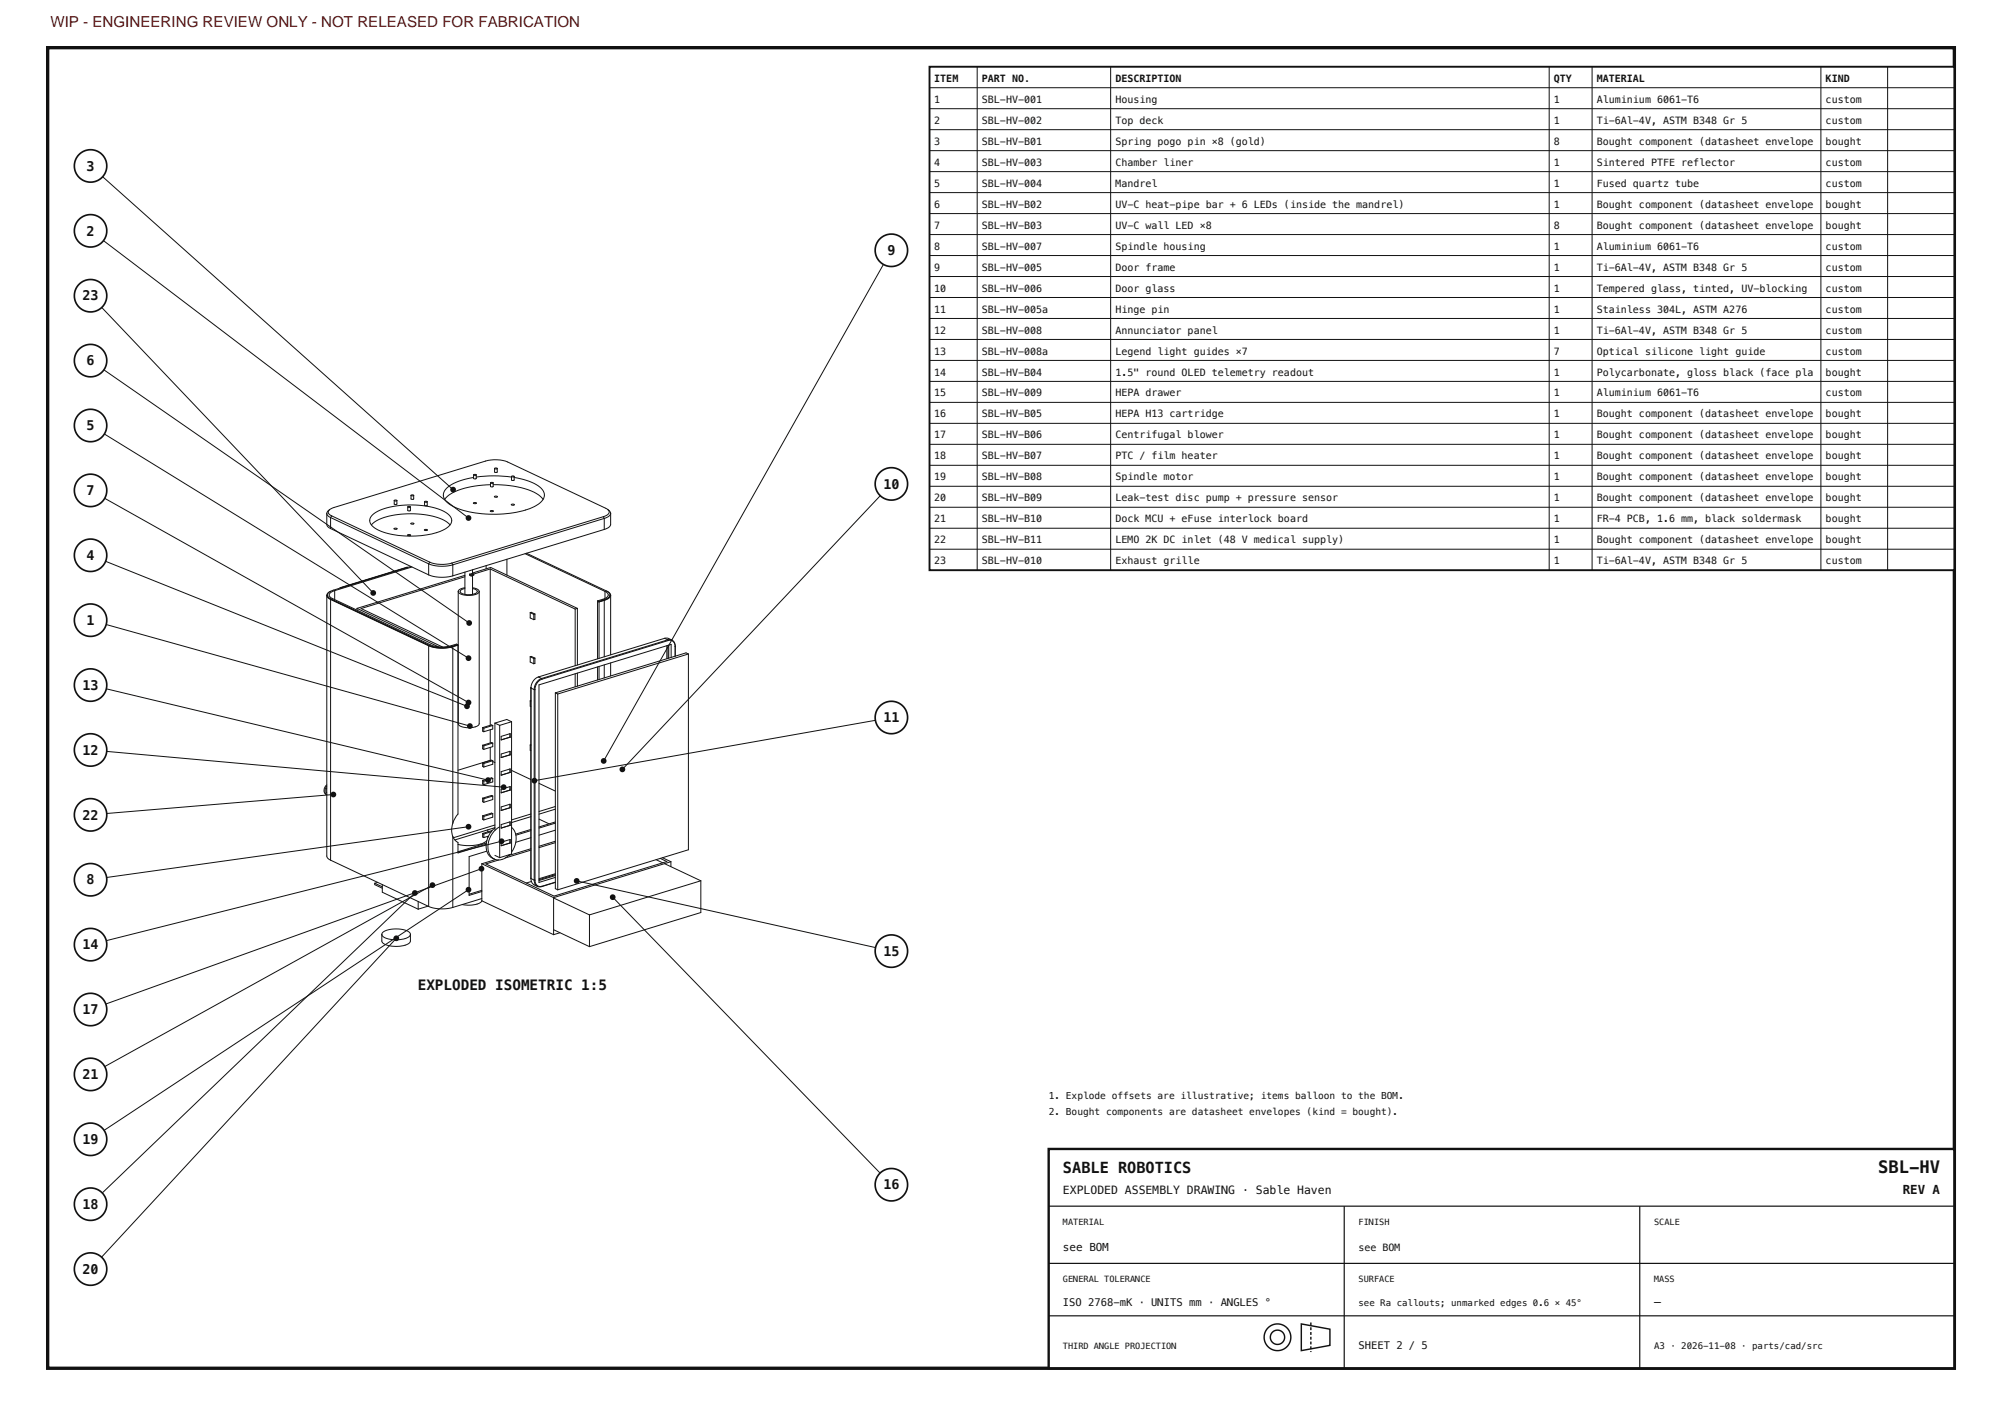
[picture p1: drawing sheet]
<svg xmlns="http://www.w3.org/2000/svg" width="420mm" height="297mm" viewBox="0 0 420 297" stroke-linecap="round" stroke-linejoin="round" font-family="sans-serif">
<path d="M10 10h400v277h-400z" fill="none" stroke="#111" stroke-width=".7" stroke-linecap="butt"/>
<path d="M220 241h190v46h-190z" fill="#fff"/>
<path d="M220 241h190v46h-190z" fill="none" stroke="#111" stroke-width=".5"/>
<path d="M220 253h190M282 253v34M344 253v34M220 265h190M220 276h190" fill="none" stroke="#111" stroke-width=".25"/>
<g fill="none" stroke="#111" stroke-width=".3">
<path d="M273 277.7l6 1.1v3.4l-6 1.1z"/>
<circle cx="268" cy="280.5" r="1.5"/>
<circle cx="268" cy="280.5" r="2.8"/>
</g>
<path d="M274.8 277.4h.3v.6h-.3zM274.8 278.4h.3v.6h-.3zM274.8 279.4h.3v.6h-.3zM274.8 280.4h.3v.6h-.3zM274.8 281.4h.3v.6h-.3zM274.8 282.4h.3v.6h-.3zM274.8 283.4h.3v.2h-.3z" fill="#111"/>
<g fill="none" stroke="#111" stroke-width=".21">
<path d="M19 34.8l76.1 67.9M99.4 99.6l.3 .1 .2-.1M99.4 99.6l.2-.1 .3 .1M99.4 99.6v.7l.3 .2 .2-.2v-.7M103.8 98.3l.3 .1 .2-.1M103.8 98.3l.2-.1 .3 .1M103.8 98.3v.7l.3 .1 .2-.1v-.7M107.3 99.9l.3 .1 .3-.1M107.3 99.9l.3-.1 .3 .1M107.3 99.9v.8l.3 .1 .3-.1v-.8M68.6 107.7l.2 .5 .6 .4M68.6 107.7v2.5l.8 .7"/>
<path d="M69.1 106.9l-.4 .4-.1 .4M69.1 106.9a.73 .73 0 0 0-.2 .8 .73 .73 0 0 0 .7 .5M69.4 110.9l20.5 9.7M69.4 108.6l20.5 9.7M69.4 108.6v2.3M69.6 108.2l20.6 9.7M69.6 108.2l-.2 .4M77.9 110.1a9.8 9.8 0 0 1 6.2-2.2 16.7 16.7 0 0 1 9.6 1.6l.7 .6M78.1 108.1a12.4 12.4 0 0 1 8.1-2.2l2.7 .2 2.3 .4a5 5 0 0 1 3.5 2.4 2.34 2.34 0 0 1-1.8 2.3 18.4 18.4 0 0 1-14-.3 1.73 1.73 0 0 1-1-2.7zM82.7 110.9h.6a.34 .34 0 0 1-.6 0zM82.7 105l.3 .1 .3-.1M82.7 105l.3-.1 .3 .1"/>
<path d="M82.7 105v.7l.3 .1 .3-.1v-.7M85.5 119l-14.1 4.3M85.5 119h.1M85.5 112.2h.6a.34 .34 0 0 1-.6 0zM85.5 106.3l.4 .1 .2-.1M85.5 106.3l.3-.1 .3 .1M85.5 106.3v.8l.4 .1 .2-.1v-.8M86.2 118.8l-16.5 5.1-.7 .3-.3 .6M86.2 109.8h.6a.34 .34 0 0 1-.6 0zM86.2 103.9l.3 .1 .3-.1M86.2 103.9l.3-.1 .3 .1M86.2 103.9v.7l.3 .2 .3-.2v-.7"/>
<path d="M86.4 118.9l-16.2 5M89 111.1h.6a.34 .34 0 0 1-.6 0zM89.1 105.2l.3 .2 .2-.2M89.1 105.2l.2-.1 .3 .1M89.1 105.2v.8l.3 .1 .2-.1v-.8M89.9 118.3a8.2 8.2 0 0 0 5.1 .2M89.9 118.3v2.3M90.2 117.9a7.5 7.5 0 0 0 4.6 .2M90.2 117.9l-.3 .4M94.8 118.1l.2 .4M95 118.5v2.3M99.1 119.5v.8"/>
<path d="M99.3 105.5h.6a.34 .34 0 0 1-.6 0zM99.4 100.2a9.7 9.7 0 0 0-6.1 2.7 2.07 2.07 0 0 0 1.1 2.9 21 21 0 0 0 13.3 1.8 9.3 9.3 0 0 0 6.2-2.9 2.16 2.16 0 0 0-1.1-2.9 13.2 13.2 0 0 0-4.9-1.6M99.9 100.1l3.7-.3 3.7 .3M102 118.6v.7M102.8 119.3l17.9 8.5M102.8 119.3l-4 1.3M102.8 119.3v32.8M102.9 107.2h.6a.34 .34 0 0 1-.6 0zM102.9 101.7a16.3 16.3 0 0 0-8.9 2.3l-.7 .8M102.9 101.3l.3 .1 .3-.1M102.9 101.3l.3-.1 .3 .1M102.9 101.3v.7l.3 .1 .3-.1v-.7"/>
<path d="M103.5 101.7a17.2 17.2 0 0 1 9.7 2.3l.7 .8M103.7 104.1h.6a.34 .34 0 0 1-.6 0zM106.3 117.3v3.3M107.3 105.8h.6a.34 .34 0 0 1-.6 0zM110.2 116.1l16.7 7.9M110.5 116.1l16.7 7.9 .6 .3 .2 .5M126.6 108.4l-31.8 9.7M126.6 108.4l.2 .3M126.8 111.1l-31.8 9.7M126.8 108.7l-31.8 9.8M126.8 108.7v2.4M127.5 106.9l-21-10a7.5 7.5 0 0 0-4.6-.2l-31.8 9.7-1 .5"/>
<path d="M127.5 106.9a.77 .77 0 0 1 .2 .9 .77 .77 0 0 1-.7 .4l-.4 .2M127.5 106.9l.5 .4 .1 .4M128.1 107.7v2.5l-.5 .5-.8 .4M128.1 107.7l-.3 .6-1 .4M68.6 124.9l.2 .4 .6 .4M68.6 124.9v54.7l.2 .4 .6 .4M68.7 124.9l.2 .4 .5 .4M68.7 124.8l.2 .4 .5 .4M68.7 124.8v.1M69.4 125.7l20.5 9.8M69.4 125.7v54.7M69.4 124l-.6 .4-.2 .5"/>
<path d="M69.4 125.7l20.6 9.7M69.4 125.6l20.6 9.7M69.4 125.6v.1M70.2 123.9l-.3 .1a.77 .77 0 0 0-.8 .7 .77 .77 0 0 0 .6 .8l20.9 9.9 1.2 .2 1.2 .1 1.2-.1 1.6-.5 .2 .1M70.2 123.9v1.9M71.4 123.3h.1M71.5 123.3h.1M74.9 127.6v.4M74.9 127.6l17.1 8.1M89.9 135.5a8.2 8.2 0 0 0 5.1 .2M89.9 120.6a8.2 8.2 0 0 0 5.1 .2M89.9 135.5v54.6"/>
<path d="M90 135.4a7.9 7.9 0 0 0 4.9 .2M90 135.3a7.9 7.9 0 0 0 4.9 .2M90 135.3v.1M94.9 135.5v.1M95 135.7v37M96 135.3l-1.1 .3M96 135.3h.1M96 135.2l-1.1 .3M96 135.2v.1M96.1 135.3v35.4l-.6 .8-.5 1.2M96.1 135.3l-1.1 .4M96.1 124.1a2.35 2.35 0 0 0 2.5 .8 1.92 1.92 0 0 0 1.9-.8"/>
<path d="M96.1 124.1v27.7a2.35 2.35 0 0 0 2.5 .8 1.92 1.92 0 0 0 1.9-.8v-27.7M97.5 123.3l-.4 .1a1.21 1.21 0 0 0-1 .7M97.5 123.4l-.5 .2a.49 .49 0 0 0-.5 .6 .49 .49 0 0 0 .6 .4 3.3 3.3 0 0 0 3-.4l-.1-.4-.9-.4M97.5 120.7l-22.6 6.9M97.5 121l-21.8 6.6 17.1 8.1M97.5 120v4.7M98.5 120.4l.6-.1 .3 .1v.2l-.6 .2M98.5 120.4v.3l.3 .1M98.5 120.4l.3 .2M98.8 120.6v.2M99.1 123.3l.4 .1a1.21 1.21 0 0 1 1 .7M99.1 120.2l3.8-1.2 18.2 8.6"/>
<path d="M99.1 120.7v4M111.2 128.5l.3-.1 .7 .4M111.2 128.5v1.1l.8 .4M111.2 137.8v1.1l.8 .3M111.2 137.8l.3-.1 .7 .3M111.2 137.8l.8 .3M111.2 128.5l.8 .4M112 128.9v1.1M112 138.1v1.1M112.2 138l-.2 .1M112.2 128.8v1.1l-.2 .1M112.2 138v1.2h-.2"/>
<path d="M112.2 128.8l-.2 .1M120.7 127.8v11.8M121.1 127.6l-.4 .2M121.1 127.6v11.9M125.4 126l.2 .2M125.4 126v12.2M125.4 139.9v2.7M125.6 126.2l.1 .1M125.6 126.2h.1M125.7 126.3v11.8M125.7 139.8v2.7M126.7 125.9l-1.1 .3"/>
<path d="M126.7 125.8l-1.1 .4M126.7 125.8v.1M126.8 125.9l-1.1 .4M126.8 125.9v11.9M126.8 139.5v2.7M126.9 124a.77 .77 0 0 1 .7 .9 .77 .77 0 0 1-.8 .7l-1.4 .4M126.9 124v1.5M127.3 124h.1M127.3 124l.6 .4 .2 .5M128 124.8v.1M128 124.9l-.4 .5-.9 .5M128 124.8l-.4 .6-.9 .4"/>
<path d="M128.1 124.9l-.3 .6-1 .4M128.1 124.9v12.5M128.1 139.1v2.7M139.4 133.9a1.7 1.7 0 0 1 1.6 .4M139.4 133.9l-26.5 8.1M139.4 133.9l.7 .3M139.9 135.4v2.8M140.1 134.2l.9 .1M140.1 134.2l-26.5 8.1M140.1 134.2l.1 .2M140.1 135.4v2.7M140.2 134.4a1.15 1.15 0 0 1 1.4 1.2h.1"/>
<path d="M140.2 134.4l-26.5 8.1M140.3 135.3v2.8M140.8 137.9v-2.7l-27.7 8.5v41.4l3.4-1.1M141 134.3l.5 .5 .2 .8M141.7 135.6l-.1 2M144.4 137.2l-.5-.3-27.4 8.4M144.4 137.2l-27.4 8.4M144.4 137.2v41l-27.4 8.4M101.2 152.6l.3 .1M101.2 152.6v.8l.3 .1M101.2 156.3v.8l.3 .1M101.2 156.3l.3 .1"/>
<path d="M101.5 152.7v.8M101.5 156.4v.8M102.8 153.1v2.7M102.8 156.8v2.7M102.8 159.5h.1M102.8 159.5l-6.7 2.1M103.4 159.7l.4 .2M103.4 152.2l-.3-.1-1.9 .5M103.4 152.2l-1.9 .5M103.4 152.2v.7l-1.9 .6M103.4 155.9v.7l-1.9 .6M103.4 159.6v.7l-1.9 .6"/>
<path d="M103.4 155.9l-.3-.1-1.9 .5M103.4 155.9l-1.9 .5M103.4 159.6l-.3-.1-1.9 .5M103.4 159.6l-1.9 .5M103.8 151.7v22.5M103.8 151.7l1 .4M104.8 152.1v27.8M105.1 154.5l1.9-.6v.7l-1.9 .6zM105.1 158.2l1.9-.6v.7l-1.9 .6zM107 158.3h.1M107 154.6h.1M107.3 151.4l-1-.5-2.5 .8"/>
<path d="M107.3 151.4l-2.5 .7M107.3 151.4v27.7l-2.5 .8M111.2 147v1.1l.2 .1M111.2 156.3v1.1h.2M111.2 156.3h.2M111.2 147l.2 .1M111.4 144.2v.1M111.4 156.2l-.2 .1M111.4 147h-.2M111.4 144.2v40.1M111.4 144.2h.1M112.1 144.6v40"/>
<path d="M112.1 144.6l.1 .1M112.2 144.7v39.9M112.9 142a2.51 2.51 0 0 0-1.5 2.3l.7 .3M112.9 142l.7 .3M113.6 142.3a2.51 2.51 0 0 0-1.5 2.3M113.6 142.3l.1 .2M113.7 142.5a2.36 2.36 0 0 0-1.5 2.2M116.5 145.3v41.1l.5 .2M116.5 145.3l.5 .3M117 145.6v41M120.7 141.3v2.8M121.1 141.2v2.7"/>
<path d="M68.6 164.6a1.22 1.22 0 0 0 0 2.1 1.23 1.23 0 0 1 0-1.8M68.6 165.3a.95 .95 0 0 0 0 1M95 172.7a4.1 4.1 0 0 0 0 2.7M95 175.4a2.27 2.27 0 0 0 1.1 1.3v2.2l5.9-1.8M95 175.4v14.9M101.2 160v.8l.3 .1M101.2 163.7v.8l.3 .1M101.2 167.4v.8l.3 .1M101.2 171.1v.8l.3 .1M101.2 174.8v.8l.3 .1M101.2 160l.3 .1M101.2 163.7l.3 .1"/>
<path d="M101.2 167.4l.3 .1M101.2 171.1l.3 .1M101.2 174.8l.3 .1M101.5 160.1v.8M101.5 163.8v.8M101.5 167.5v.8M101.5 171.2v.8M101.5 174.9v.8M102 176.8l-5.9 1.9M102.1 178.5l-3.7 1.2v8.1l2.7-.8M102.1 176.3a7.5 7.5 0 0 1-5.5 .9l-.5-.1M102.3 174.1v.4"/>
<path d="M102.3 175.4v.3M102.5 175.4l-1 .3M103 174.5l-1.5 .4M103.2 174.3l-2 .5M103.4 163.3v.7l-1.9 .6M103.4 167v.7l-1.9 .6M103.4 170.7v.7l-1.9 .6M103.4 163.3l-.3-.1-1.9 .5M103.4 163.3l-1.9 .5M103.4 167l-.3-.2-1.9 .6M103.4 167l-1.9 .5M103.4 170.7l-.3-.2-1.9 .6"/>
<path d="M103.4 170.7l-1.9 .5M103.8 173.7a4.4 4.4 0 0 0-1.1 5.9l1 .6M103.8 173.6l-8.4 2.6M103.8 173.1l-8.7 2.6M103.8 179.4l1 .5M104.8 173.4a4.6 4.6 0 0 0-1.9 6.1l.8 .7M105.1 161.9l1.9-.6v.7l-1.9 .6zM105.1 165.6l1.9-.6v.7l-1.9 .6zM105.1 169.3l1.9-.6v.7l-1.9 .6zM105.1 173l1.9-.6v.7l-1.9 .6zM106.9 179.3a2.93 2.93 0 0 1-3.2 .9M107 173.1h.1"/>
<path d="M107 169.4h.1M107 165.7h.1M107 162h.1M107 176.8l-1.9 .6M107 176.8v-.7l-1.9 .6v.7M107.3 173.6a3.9 3.9 0 0 1 0 5.1M107.3 161.6l4.1 1.9M111.4 174.2l-3.2 1M111.4 175.7l-3.2 1M111.4 174l-3.2 1M111.4 171.3l-4.1 1.2M111.4 170.7l-4.1 1.3"/>
<path d="M111.4 178l-4.7 1.5M111.4 178.3l-5.4 1.7M113.1 171.8l2.1 1M113.1 164.3l3.4 1.6M116.5 172.7l-3.4 1M116.5 174.1l-3.4 1.1M116.5 172.4l-3.4 1.1M116.5 169.7l-3.4 1.1M116.5 169.2l-3.4 1M116.5 176.5l-3.4 1M116.5 176.7l-3.4 1.1M139 179.9l1.7 .8"/>
<path d="M69.4 180.4l20.5 9.7M78.6 185.3v.3l1.6 .7M78.6 185.3l1.6 .7M79.2 185.1l-.6 .2M80.1 196a2.16 2.16 0 0 0 2.1 1.1 4.4 4.4 0 0 0 3.9-.9v-.2M80.1 196a2.58 2.58 0 0 1 2.4-1.1 4.6 4.6 0 0 1 3.5 .9l.1 .2M80.1 196v1.4a2.16 2.16 0 0 0 2.1 1.1 4.4 4.4 0 0 0 3.9-1v-1.5M80.2 185.5v1.7l7.5 3.5M87.7 189.1v1.6M89.8 190.1l-2.1 .6M89.9 190.1a8.2 8.2 0 0 0 5.1 .2M101.1 188.5l-6.1 1.8"/>
<path d="M101.1 186.8l-2.7 .8M101.1 181.2v7.7l15 7.2M101.1 181.2l15 7.1M101.1 189a3.6 3.6 0 0 1-3.4 .8l-.7-.1M104 180.3l-2.9 .9M111.4 184.2h.1M111.4 184.3l.3 1 1.1 .6M111.4 184.3l.7 .3M111.5 184.9l-1.1 .3M112.1 184.6l.2 .8 .5 .5M112.1 184.6h.1M112.2 184.6a1.15 1.15 0 0 0 1.5 1.3"/>
<path d="M112.8 185.9l.8 .1M113.7 185.9l-.1 .1M116.1 188.3v7.8M116.1 195l7.6 3.6M116.1 188.4l7.6 3.5M116.5 183.3l-3.4 1M116.5 185.1l-2.9 .9M116.5 185l-2.8 .9M116.5 183.5l-3.4 1M116.5 183.6l-3.4 1.1M117.5 195.6l-1.4 .5M123.7 191.9v6.7"/>
<path d="M137.6 180.3l1.4 .7M138.5 180.1l1.4 .6-23.7 7.3-14.3-6.8 2.7-.8M139.4 181.2l7.6 3.5M140.7 180.7l-24.6 7.6M140.7 180.7v1.1M147 184.7l-23.3 7.2M147 184.7v6.7l-23.3 7.2"/>
</g>
<circle cx="95.1" cy="102.7" r=".6" fill="#111"/>
<circle cx="19" cy="34.8" r="3.4" fill="#fff"/>
<circle cx="19" cy="34.8" r="3.4" fill="none" stroke="#111" stroke-width=".35"/>
<path d="M19 48.4l79.3 60.3" fill="none" stroke="#111" stroke-width=".21"/>
<circle cx="98.3" cy="108.7" r=".6" fill="#111"/>
<circle cx="19" cy="48.4" r="3.4" fill="#fff"/>
<circle cx="19" cy="48.4" r="3.4" fill="none" stroke="#111" stroke-width=".35"/>
<path d="M19 62l59.3 62.4" fill="none" stroke="#111" stroke-width=".21"/>
<circle cx="78.3" cy="124.4" r=".6" fill="#111"/>
<circle cx="19" cy="62" r="3.4" fill="#fff"/>
<circle cx="19" cy="62" r="3.4" fill="none" stroke="#111" stroke-width=".35"/>
<path d="M19 75.6l79.4 55.1" fill="none" stroke="#111" stroke-width=".21"/>
<circle cx="98.4" cy="130.7" r=".6" fill="#111"/>
<circle cx="19" cy="75.6" r="3.4" fill="#fff"/>
<circle cx="19" cy="75.6" r="3.4" fill="none" stroke="#111" stroke-width=".35"/>
<path d="M19 89.2l79.3 48.9" fill="none" stroke="#111" stroke-width=".21"/>
<circle cx="98.3" cy="138.1" r=".6" fill="#111"/>
<circle cx="19" cy="89.2" r="3.4" fill="#fff"/>
<circle cx="19" cy="89.2" r="3.4" fill="none" stroke="#111" stroke-width=".35"/>
<path d="M19 102.9l79.3 44.5" fill="none" stroke="#111" stroke-width=".21"/>
<circle cx="98.3" cy="147.4" r=".6" fill="#111"/>
<circle cx="19" cy="102.9" r="3.4" fill="#fff"/>
<circle cx="19" cy="102.9" r="3.4" fill="none" stroke="#111" stroke-width=".35"/>
<path d="M19 116.5l79 31.6" fill="none" stroke="#111" stroke-width=".21"/>
<circle cx="98" cy="148.1" r=".6" fill="#111"/>
<circle cx="19" cy="116.5" r="3.4" fill="#fff"/>
<circle cx="19" cy="116.5" r="3.4" fill="none" stroke="#111" stroke-width=".35"/>
<path d="M19 130.1l79.6 22.2" fill="none" stroke="#111" stroke-width=".21"/>
<circle cx="98.6" cy="152.3" r=".6" fill="#111"/>
<circle cx="19" cy="130.1" r="3.4" fill="#fff"/>
<circle cx="19" cy="130.1" r="3.4" fill="none" stroke="#111" stroke-width=".35"/>
<path d="M19 143.7l83.4 19.9" fill="none" stroke="#111" stroke-width=".21"/>
<circle cx="102.4" cy="163.6" r=".6" fill="#111"/>
<circle cx="19" cy="143.7" r="3.4" fill="#fff"/>
<circle cx="19" cy="143.7" r="3.4" fill="none" stroke="#111" stroke-width=".35"/>
<path d="M19 157.3l86.7 7.8" fill="none" stroke="#111" stroke-width=".21"/>
<circle cx="105.7" cy="165.1" r=".6" fill="#111"/>
<circle cx="19" cy="157.3" r="3.4" fill="#fff"/>
<circle cx="19" cy="157.3" r="3.4" fill="none" stroke="#111" stroke-width=".35"/>
<path d="M69.9 166.7l-50.9 4.2" fill="none" stroke="#111" stroke-width=".21"/>
<circle cx="69.9" cy="166.7" r=".6" fill="#111"/>
<circle cx="19" cy="170.9" r="3.4" fill="#fff"/>
<circle cx="19" cy="170.9" r="3.4" fill="none" stroke="#111" stroke-width=".35"/>
<path d="M98.3 173.4l-79.3 11.1" fill="none" stroke="#111" stroke-width=".21"/>
<circle cx="98.3" cy="173.4" r=".6" fill="#111"/>
<circle cx="19" cy="184.5" r="3.4" fill="#fff"/>
<circle cx="19" cy="184.5" r="3.4" fill="none" stroke="#111" stroke-width=".35"/>
<path d="M105.2 176.5l-86.2 21.6" fill="none" stroke="#111" stroke-width=".21"/>
<circle cx="105.2" cy="176.5" r=".6" fill="#111"/>
<circle cx="19" cy="198.1" r="3.4" fill="#fff"/>
<circle cx="19" cy="198.1" r="3.4" fill="none" stroke="#111" stroke-width=".35"/>
<path d="M101 182.2l-82 29.5" fill="none" stroke="#111" stroke-width=".21"/>
<circle cx="101" cy="182.2" r=".6" fill="#111"/>
<circle cx="19" cy="211.7" r="3.4" fill="#fff"/>
<circle cx="19" cy="211.7" r="3.4" fill="none" stroke="#111" stroke-width=".35"/>
<path d="M90.7 185.7l-71.7 39.7" fill="none" stroke="#111" stroke-width=".21"/>
<circle cx="90.7" cy="185.7" r=".6" fill="#111"/>
<circle cx="19" cy="225.4" r="3.4" fill="#fff"/>
<circle cx="19" cy="225.4" r="3.4" fill="none" stroke="#111" stroke-width=".35"/>
<path d="M98.3 186.6l-79.3 52.4" fill="none" stroke="#111" stroke-width=".21"/>
<circle cx="98.3" cy="186.6" r=".6" fill="#111"/>
<circle cx="19" cy="239" r="3.4" fill="#fff"/>
<circle cx="19" cy="239" r="3.4" fill="none" stroke="#111" stroke-width=".35"/>
<path d="M87 187.3l-68 65.3" fill="none" stroke="#111" stroke-width=".21"/>
<circle cx="87" cy="187.3" r=".6" fill="#111"/>
<circle cx="19" cy="252.6" r="3.4" fill="#fff"/>
<circle cx="19" cy="252.6" r="3.4" fill="none" stroke="#111" stroke-width=".35"/>
<path d="M83.1 196.8l-64.1 69.4" fill="none" stroke="#111" stroke-width=".21"/>
<circle cx="83.1" cy="196.8" r=".6" fill="#111"/>
<circle cx="19" cy="266.2" r="3.4" fill="#fff"/>
<circle cx="19" cy="266.2" r="3.4" fill="none" stroke="#111" stroke-width=".35"/>
<path d="M187 52.5l-60.4 107.1" fill="none" stroke="#111" stroke-width=".21"/>
<circle cx="126.6" cy="159.6" r=".6" fill="#111"/>
<circle cx="187" cy="52.5" r="3.4" fill="#fff"/>
<circle cx="187" cy="52.5" r="3.4" fill="none" stroke="#111" stroke-width=".35"/>
<path d="M187 101.5l-56.4 59.9" fill="none" stroke="#111" stroke-width=".21"/>
<circle cx="130.6" cy="161.4" r=".6" fill="#111"/>
<circle cx="187" cy="101.5" r="3.4" fill="#fff"/>
<circle cx="187" cy="101.5" r="3.4" fill="none" stroke="#111" stroke-width=".35"/>
<path d="M187 150.5l-74.9 13.2" fill="none" stroke="#111" stroke-width=".21"/>
<circle cx="112.1" cy="163.7" r=".6" fill="#111"/>
<circle cx="187" cy="150.5" r="3.4" fill="#fff"/>
<circle cx="187" cy="150.5" r="3.4" fill="none" stroke="#111" stroke-width=".35"/>
<path d="M121 184.8l66 14.7" fill="none" stroke="#111" stroke-width=".21"/>
<circle cx="121" cy="184.8" r=".6" fill="#111"/>
<circle cx="187" cy="199.5" r="3.4" fill="#fff"/>
<circle cx="187" cy="199.5" r="3.4" fill="none" stroke="#111" stroke-width=".35"/>
<path d="M128.5 188.2l58.5 60.3" fill="none" stroke="#111" stroke-width=".21"/>
<circle cx="128.5" cy="188.2" r=".6" fill="#111"/>
<circle cx="187" cy="248.5" r="3.4" fill="#fff"/>
<circle cx="187" cy="248.5" r="3.4" fill="none" stroke="#111" stroke-width=".35"/>
<path d="M195 14h215v105.6h-215z" fill="#fff"/>
<path d="M195 14h215v105.6h-215z" fill="none" stroke="#111" stroke-width=".4"/>
<g fill="none" stroke="#111" stroke-width=".21">
<path d="M195 18.4h215M205 14v105.6M233 14v105.6M325 14v105.6M334 14v105.6M382 14v105.6M396 14v105.6M195 22.8h215M195 27.2h215M195 31.6h215M195 36h215M195 40.4h215"/>
<path d="M195 44.8h215M195 49.2h215M195 53.6h215M195 58h215M195 62.4h215M195 66.8h215M195 71.2h215M195 75.6h215M195 80h215M195 84.4h215M195 88.8h215M195 93.2h215"/>
<path d="M195 97.6h215M195 102h215M195 106.4h215M195 110.8h215M195 115.2h215"/>
</g>
<text font-size="3.6" fill="#111" x="394" y="246">SBL-HV</text>
<text font-size="3.2" fill="#b30000" x="10.6" y="5.6">WIP - ENGINEERING REVIEW ONLY - NOT RELEASED FOR FABRICATION</text>
<text font-size="3.2" fill="#111" x="223" y="246">SABLE ROBOTICS</text>
<text font-size="3" fill="#111" x="87.6" y="207.6">EXPLODED ISOMETRIC 1:5</text>
<g font-size="2.8" fill="#111">
<text x="18.2" y="35.8">3</text>
<text x="18.2" y="49.4">2</text>
<text x="186.2" y="53.5">9</text>
<text x="17.3" y="63">23</text>
<text x="18.2" y="76.6">6</text>
<text x="18.2" y="90.2">5</text>
<text x="18.2" y="103.9">7</text>
<text x="185.3" y="102.5">10</text>
<text x="18.2" y="117.5">4</text>
<text x="18.2" y="131.1">1</text>
<text x="17.3" y="144.7">13</text>
<text x="185.3" y="151.5">11</text>
<text x="17.3" y="158.3">12</text>
<text x="17.3" y="171.9">22</text>
<text x="18.2" y="185.5">8</text>
<text x="17.3" y="199.1">14</text>
<text x="185.3" y="200.5">15</text>
<text x="17.3" y="212.7">17</text>
<text x="17.3" y="226.4">21</text>
<text x="17.3" y="240">19</text>
<text x="185.3" y="249.5">16</text>
<text x="17.3" y="253.6">18</text>
<text x="17.3" y="267.2">20</text>
</g>
<text font-size="2.6" fill="#111" x="399.2" y="250.5">REV A</text>
<g font-size="2.4" fill="#111">
<text x="223" y="250.5">EXPLODED ASSEMBLY DRAWING · Sable Haven</text>
<text x="347" y="274">—</text>
</g>
<text font-size="2.3" fill="#111" x="223" y="262.5">see BOM</text>
<g font-size="2.2" fill="#111">
<text x="223" y="274">ISO 2768-mK · UNITS mm · ANGLES °</text>
<text x="285" y="283">SHEET 2 / 5</text>
</g>
<g font-size="2.1" fill="#111">
<text x="196" y="17.2">ITEM</text>
<text x="206" y="17.2">PART NO.</text>
<text x="234" y="17.2">DESCRIPTION</text>
<text x="326" y="17.2">QTY</text>
<text x="335" y="17.2">MATERIAL</text>
<text x="383" y="17.2">KIND</text>
<text x="196" y="21.6">1</text>
<text x="206" y="21.6">SBL-HV-001</text>
<text x="234" y="21.6">Housing</text>
<text x="326" y="21.6">1</text>
<text x="335" y="21.6">Aluminium 6061-T6</text>
<text x="383" y="21.6">custom</text>
<text x="196" y="26">2</text>
<text x="206" y="26">SBL-HV-002</text>
<text x="234" y="26">Top deck</text>
<text x="326" y="26">1</text>
<text x="335" y="26">Ti-6Al-4V, ASTM B348 Gr 5</text>
<text x="383" y="26">custom</text>
<text x="196" y="30.4">3</text>
<text x="196" y="34.8">4</text>
<text x="206" y="30.4">SBL-HV-B01</text>
<text x="206" y="34.8">SBL-HV-003</text>
<text x="234" y="30.4">Spring pogo pin ×8 (gold)</text>
<text x="234" y="34.8">Chamber liner</text>
<text x="326" y="30.4">8</text>
<text x="326" y="34.8">1</text>
<text x="335" y="30.4">Bought component (datasheet envelope</text>
<text x="335" y="34.8">Sintered PTFE reflector</text>
<text x="383" y="30.4">bought</text>
<text x="383" y="34.8">custom</text>
<text x="196" y="39.2">5</text>
<text x="206" y="39.2">SBL-HV-004</text>
<text x="234" y="39.2">Mandrel</text>
<text x="326" y="39.2">1</text>
<text x="335" y="39.2">Fused quartz tube</text>
<text x="383" y="39.2">custom</text>
<text x="196" y="43.6">6</text>
<text x="196" y="48">7</text>
<text x="206" y="43.6">SBL-HV-B02</text>
<text x="206" y="48">SBL-HV-B03</text>
<text x="234" y="43.6">UV-C heat-pipe bar + 6 LEDs (inside the mandrel)</text>
<text x="234" y="48">UV-C wall LED ×8</text>
<text x="326" y="43.6">1</text>
<text x="326" y="48">8</text>
<text x="335" y="43.6">Bought component (datasheet envelope</text>
<text x="335" y="48">Bought component (datasheet envelope</text>
<text x="383" y="43.6">bought</text>
<text x="383" y="48">bought</text>
<text x="196" y="52.4">8</text>
<text x="206" y="52.4">SBL-HV-007</text>
<text x="234" y="52.4">Spindle housing</text>
<text x="326" y="52.4">1</text>
<text x="335" y="52.4">Aluminium 6061-T6</text>
<text x="383" y="52.4">custom</text>
<text x="196" y="56.8">9</text>
<text x="206" y="56.8">SBL-HV-005</text>
<text x="234" y="56.8">Door frame</text>
<text x="326" y="56.8">1</text>
<text x="335" y="56.8">Ti-6Al-4V, ASTM B348 Gr 5</text>
<text x="383" y="56.8">custom</text>
<text x="196" y="61.2">10</text>
<text x="196" y="65.6">11</text>
<text x="206" y="61.2">SBL-HV-006</text>
<text x="206" y="65.6">SBL-HV-005a</text>
<text x="234" y="61.2">Door glass</text>
<text x="234" y="65.6">Hinge pin</text>
<text x="326" y="61.2">1</text>
<text x="326" y="65.6">1</text>
<text x="335" y="61.2">Tempered glass, tinted, UV-blocking</text>
<text x="335" y="65.6">Stainless 304L, ASTM A276</text>
<text x="383" y="61.2">custom</text>
<text x="383" y="65.6">custom</text>
<text x="196" y="70">12</text>
<text x="206" y="70">SBL-HV-008</text>
<text x="234" y="70">Annunciator panel</text>
<text x="326" y="70">1</text>
<text x="335" y="70">Ti-6Al-4V, ASTM B348 Gr 5</text>
<text x="383" y="70">custom</text>
<text x="196" y="74.4">13</text>
<text x="206" y="74.4">SBL-HV-008a</text>
<text x="234" y="74.4">Legend light guides ×7</text>
<text x="326" y="74.4">7</text>
<text x="335" y="74.4">Optical silicone light guide</text>
<text x="383" y="74.4">custom</text>
<text x="196" y="78.8">14</text>
<text x="196" y="83.2">15</text>
<text x="206" y="78.8">SBL-HV-B04</text>
<text x="206" y="83.2">SBL-HV-009</text>
<text x="234" y="78.8">1.5&quot; round OLED telemetry readout</text>
<text x="234" y="83.2">HEPA drawer</text>
<text x="326" y="78.8">1</text>
<text x="326" y="83.2">1</text>
<text x="335" y="78.8">Polycarbonate, gloss black (face pla</text>
<text x="335" y="83.2">Aluminium 6061-T6</text>
<text x="383" y="78.8">bought</text>
<text x="383" y="83.2">custom</text>
<text x="196" y="87.6">16</text>
<text x="206" y="87.6">SBL-HV-B05</text>
<text x="234" y="87.6">HEPA H13 cartridge</text>
<text x="326" y="87.6">1</text>
<text x="335" y="87.6">Bought component (datasheet envelope</text>
<text x="383" y="87.6">bought</text>
<text x="196" y="92">17</text>
<text x="206" y="92">SBL-HV-B06</text>
<text x="234" y="92">Centrifugal blower</text>
<text x="326" y="92">1</text>
<text x="335" y="92">Bought component (datasheet envelope</text>
<text x="383" y="92">bought</text>
<text x="196" y="96.4">18</text>
<text x="196" y="100.8">19</text>
<text x="206" y="96.4">SBL-HV-B07</text>
<text x="206" y="100.8">SBL-HV-B08</text>
<text x="234" y="96.4">PTC / film heater</text>
<text x="234" y="100.8">Spindle motor</text>
<text x="326" y="96.4">1</text>
<text x="326" y="100.8">1</text>
<text x="335" y="96.4">Bought component (datasheet envelope</text>
<text x="335" y="100.8">Bought component (datasheet envelope</text>
<text x="383" y="96.4">bought</text>
<text x="383" y="100.8">bought</text>
<text x="196" y="105.2">20</text>
<text x="206" y="105.2">SBL-HV-B09</text>
<text x="234" y="105.2">Leak-test disc pump + pressure sensor</text>
<text x="326" y="105.2">1</text>
<text x="335" y="105.2">Bought component (datasheet envelope</text>
<text x="383" y="105.2">bought</text>
<text x="196" y="109.6">21</text>
<text x="196" y="114">22</text>
<text x="206" y="109.6">SBL-HV-B10</text>
<text x="206" y="114">SBL-HV-B11</text>
<text x="234" y="109.6">Dock MCU + eFuse interlock board</text>
<text x="234" y="114">LEMO 2K DC inlet (48 V medical supply)</text>
<text x="326" y="109.6">1</text>
<text x="326" y="114">1</text>
<text x="335" y="109.6">FR-4 PCB, 1.6 mm, black soldermask</text>
<text x="335" y="114">Bought component (datasheet envelope</text>
<text x="383" y="109.6">bought</text>
<text x="383" y="114">bought</text>
<text x="196" y="118.4">23</text>
<text x="206" y="118.4">SBL-HV-010</text>
<text x="234" y="118.4">Exhaust grille</text>
<text x="326" y="118.4">1</text>
<text x="335" y="118.4">Ti-6Al-4V, ASTM B348 Gr 5</text>
<text x="383" y="118.4">custom</text>
<text x="285" y="262.5">see BOM</text>
</g>
<g font-size="2" fill="#111">
<text x="220" y="230.6">1. Explode offsets are illustrative; items balloon to the BOM.</text>
<text x="220" y="233.8">2. Bought components are datasheet envelopes (kind = bought).</text>
</g>
<g font-size="1.9" fill="#111">
<text x="285" y="274">see Ra callouts; unmarked edges 0.6 × 45°</text>
<text x="347" y="283">A3 · 2026-11-08 · parts/cad/src</text>
</g>
<g font-size="1.8" fill="#111">
<text x="223" y="257">MATERIAL</text>
<text x="285" y="257">FINISH</text>
<text x="347" y="257">SCALE</text>
<text x="223" y="269">GENERAL TOLERANCE</text>
<text x="285" y="269">SURFACE</text>
<text x="347" y="269">MASS</text>
<text x="223" y="283">THIRD ANGLE PROJECTION</text>
</g>
</svg>
